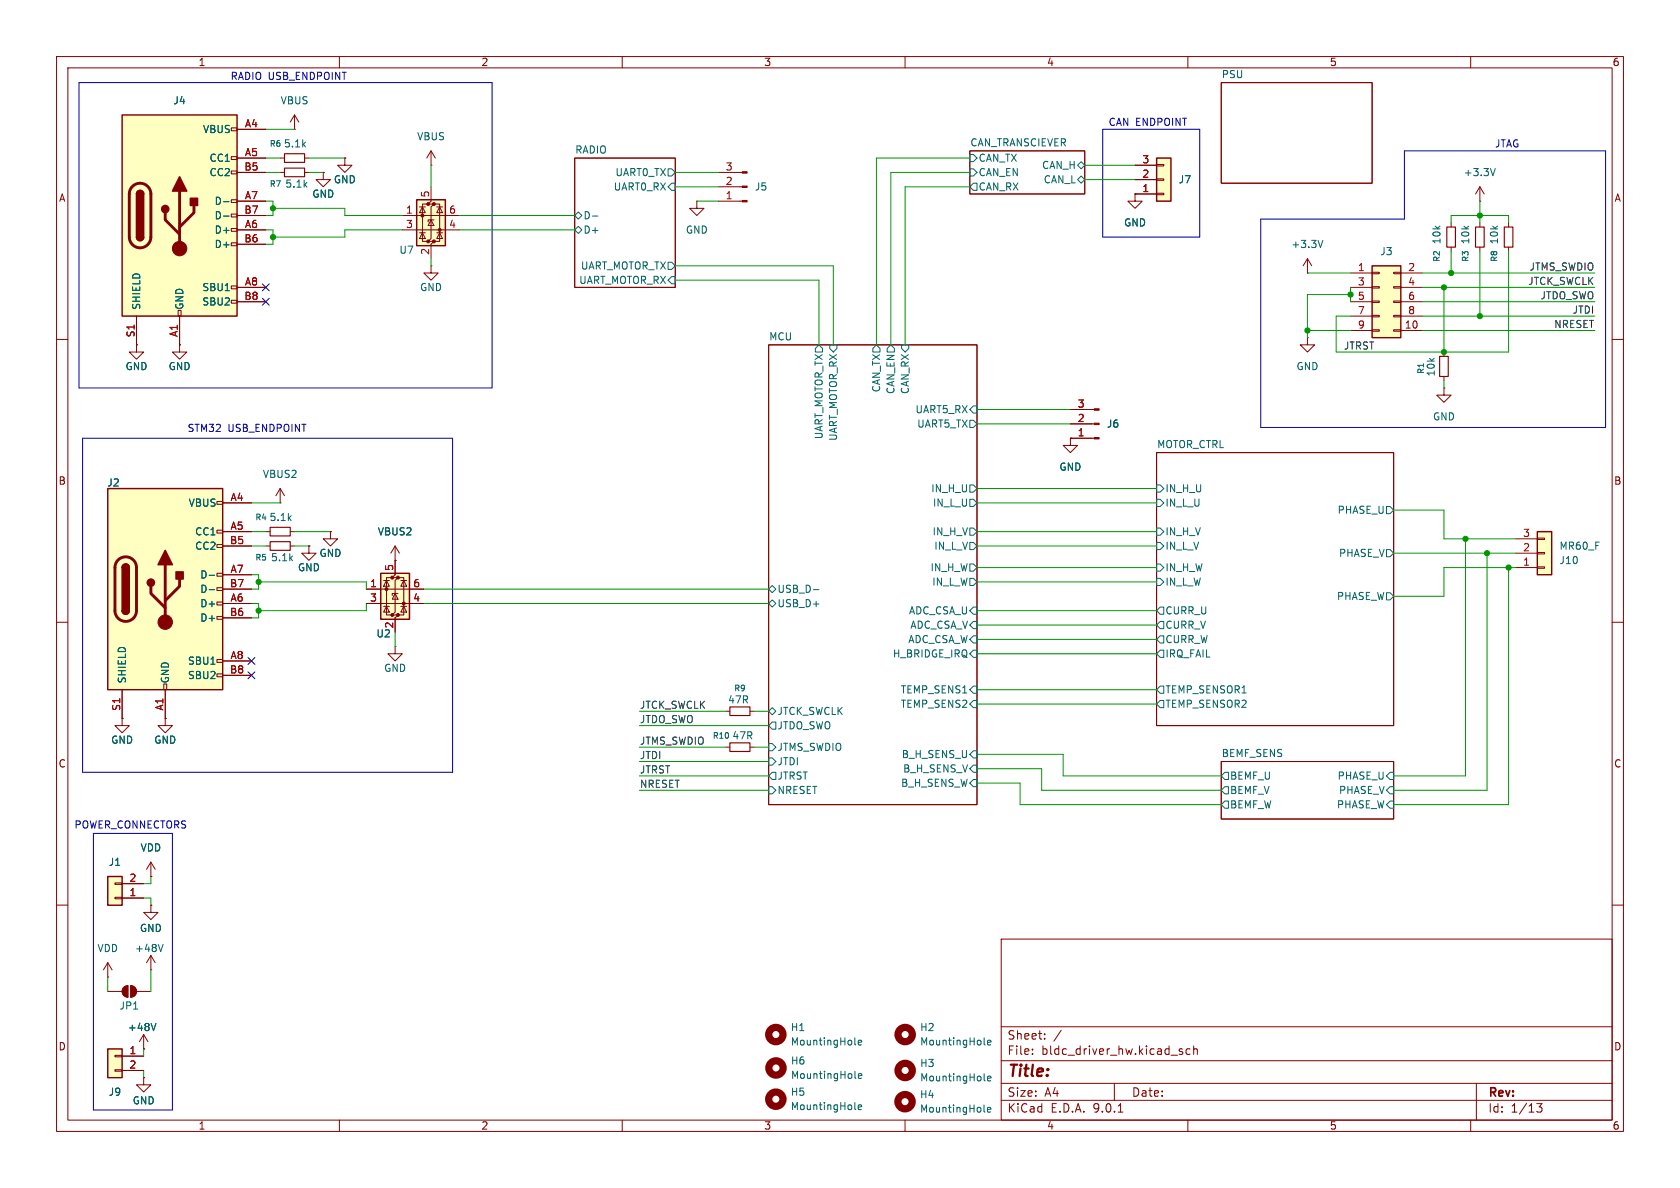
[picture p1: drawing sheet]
<svg xmlns="http://www.w3.org/2000/svg" width="297mm" height="210mm" viewBox="0 0 297 210" stroke-linecap="round" stroke-linejoin="round" font-family="sans-serif">
<g fill="none" stroke="#840000" stroke-width=".18">
<path d="M10 10h277v190h-277zM12 12h273v186h-273zM60 10v2M110 10v2M160 10v2M210 10v2M215.9 14.6h26.7v17.8h-26.7zM260 10v2M101.6 27.9h17.8v22.9h-17.8zM171.4 26.7h20.4v7.6h-20.4zM10 60h2M135.9 61h36.8v81.2h-36.8z"/>
<path d="M285 60h2M204.5 80h41.9v48.3h-41.9zM10 110h2M285 110h2M215.9 134.6h30.5v10.2h-30.5zM10 160h2M19 172.7h.1M19 170.2l-.7 1.3M19 170.2l.8 1.3M19 170.2v2.5M177 166h108v32h-108zM285 160h2"/>
<path d="M60 198v2M110 198v2M160 198v2M177 194.5h108M177 191.5h108M177 187.5h108M177 181.5h108M182.5 186.3v.1M182.5 185.5v.1M184.7 183.6v.1M184.7 182.8v.1M187.6 182.1l-1.3 2"/>
<path d="M197 191.5v3M197.7 196.6h.8M208.5 185.8l.5 .2 .1 .2-.2 .2-.4-.1M208.5 185.5h.5M210 198v2M210.4 185.5l-.4-.1-.3 .3v.4l.1 .2h.6M211 185.5l.2-.1 .4 .1 .1 .9M211 184.9v1.5M260 198v2M261 191.5v6.5M271.7 195.1h.9l-.5 .6 .4 .1v.7l-.2 .1-.6-.1"/>
</g>
<g fill="none" stroke="#006464" stroke-width=".18">
<path d="M101.6 38.1l.6-.6 .7 .6-.7 .6zM104.7 38.2h1M118.1 29.8h.6l.7 .7-.7 .6h-.6zM118.7 32.4h.7v1.3h-.7l-.6-.7zM171.4 27.3h.7l.6 .6-.6 .7h-.7zM171.4 29.8h.7l.6 .7-.6 .6h-.7zM172.1 32.4h.6v1.3h-.6l-.7-.7zM190.5 29.2l.6-.6 .7 .6-.7 .6zM191.1 31.1l.7 .7-.7 .6-.6-.6zM101.6 40.6l.6-.6 .7 .6-.7 .7zM118.1 46.4h.6l.7 .6-.7 .6h-.6zM118.7 48.9h.7v1.3h-.7l-.6-.7z"/>
<path d="M144.8 61l.6 .6v.6h-1.3v-.6zM146.7 61h1.3v.6l-.7 .6-.6-.6zM154.9 61l.7 .6v.6h-1.3v-.6zM157.5 61l.6 .6v.6h-1.3v-.6zM159.4 61h1.3v.6l-.7 .6-.6-.6zM171.4 74.3h.7l.6 .6-.6 .7h-.7zM172.1 71.8h.6v1.2h-.6l-.7-.6zM171.4 88.3h.7l.6 .6-.6 .6h-.7zM171.4 99.7h.7l.6 .6-.6 .7h-.7zM171.4 93.3h.7l.6 .7-.6 .6h-.7zM171.4 85.7h.7l.6 .7-.6 .6h-.7zM171.4 95.9h.7l.6 .6-.6 .7h-.7z"/>
<path d="M204.5 85.7h.6l.6 .7-.6 .6h-.6zM204.5 88.3h.6l.6 .6-.6 .6h-.6zM204.5 93.3h.6l.6 .7-.6 .6h-.6zM204.5 99.7h.6l.6 .6-.6 .7h-.6zM204.5 95.9h.6l.6 .6-.6 .7h-.6zM245.1 89.5h.6l.7 .7-.7 .6h-.6zM245.1 97.2h.6l.7 .6-.7 .6h-.6zM135.9 106.7l.6-.7 .7 .7-.7 .6zM135.9 104.1l.6-.6 .7 .6-.7 .7zM143.8 104.2h1M171.4 102.2h.7l.6 .7-.6 .6h-.7zM172.1 107.3h.6v1.3h-.6l-.7-.6z"/>
<path d="M172.1 109.9h.6v1.2h-.6l-.7-.6zM172.1 112.4h.6v1.3h-.6l-.7-.7zM172.1 114.9h.6v1.3h-.6l-.7-.6zM204.5 102.2h.6l.6 .7-.6 .6h-.6zM205.1 114.9h.6v1.3h-.6l-.6-.6zM205.1 107.3h.6v1.3h-.6l-.6-.6zM205.1 109.9h.6v1.2h-.6l-.6-.6zM205.1 112.4h.6v1.3h-.6l-.6-.7zM245.1 104.8h.6l.7 .6-.7 .6h-.6zM135.9 125.7l.6-.6 .7 .6-.7 .7zM135.9 131.4h.6l.7 .7-.7 .6h-.6zM135.9 134h.6l.7 .6-.7 .7h-.6z"/>
<path d="M135.9 139.1h.6l.7 .6-.7 .6h-.6zM136.5 127.6h.7v1.3h-.7l-.6-.6zM136.5 136.5h.7v1.3h-.7l-.6-.6zM172.1 135.3h.6v1.2h-.6l-.7-.6zM172.1 132.7h.6v1.3h-.6l-.7-.6zM172.1 137.8h.6v1.3h-.6l-.7-.7zM172.1 121.3h.6v1.3h-.6l-.7-.7zM172.1 123.8h.6v1.3h-.6l-.7-.6zM205.1 121.3h.6v1.3h-.6l-.6-.7zM205.1 123.8h.6v1.3h-.6l-.6-.6zM216.5 136.5h.7v1.3h-.7l-.6-.6zM216.5 139.1h.7v1.2h-.7l-.6-.6z"/>
<path d="M245.7 139.1h.7v1.2h-.7l-.6-.6zM245.7 136.5h.7v1.3h-.7l-.6-.6zM216.5 141.6h.7v1.3h-.7l-.6-.7zM245.7 141.6h.7v1.3h-.7l-.6-.7z"/>
</g>
<path d="M19 154.9h2.6v5.1h-2.6z" fill="#ffffc2"/>
<path d="M19 154.9h2.6v5.1h-2.6z" fill="none" stroke="#840000" stroke-width=".25"/>
<path d="M20.3 158.6h1.3v.3h-1.3zM20.3 156.1h1.3v.2h-1.3zM21.6 158.8h3.8M21.6 156.2h3.8M26.7 154.9h.1M26.7 152.4l-.8 1.3M26.7 152.4l.7 1.3M26.7 152.4v2.5" fill="none" stroke="#840000" stroke-width=".18"/>
<path d="M67.3 101.3h5.1v8.2h-5.1z" fill="#ffffc2"/>
<g fill="#840000" stroke="#840000" stroke-width=".18">
<circle cx="68.3" cy="104.1" r=".25"/>
<circle cx="69.3" cy="102.1" r=".25"/>
<circle cx="69.3" cy="108.7" r=".25"/>
<circle cx="70.4" cy="102.1" r=".25"/>
<circle cx="70.4" cy="108.7" r=".25"/>
<circle cx="71.4" cy="106.7" r=".25"/>
</g>
<g fill="none" stroke="#840000" stroke-width=".18">
<path d="M69.8 99.1v2.5l-.5 .5h1.1l-.6 .5v5.6l-.5 .5h1.1l-.6 .5v2.6M64.8 104.1h10.1M64.8 106.7h10.1M67.8 107.2h1M67.8 102.6h1M68.3 102.6l.5 1h-1zM68.3 107.2l.5 1h-1zM69.3 102.1h-1v6.6h1M69.8 104.9l.6 1h-1.1zM70.4 104.9h-1.1v.4M70.4 102.1h1v6.6h-1M70.9 107.2h1"/>
<path d="M70.9 102.6h1M71.4 102.6l.5 1h-1zM71.4 107.2l.5 1h-1z"/>
</g>
<path d="M67.3 101.3h5.1v8.2h-5.1z" fill="none" stroke="#840000" stroke-width=".25"/>
<path d="M204.5 27.9h2.5v7.7h-2.5z" fill="#ffffc2"/>
<path d="M204.5 27.9h2.5v7.7h-2.5z" fill="none" stroke="#840000" stroke-width=".25"/>
<g fill="none" stroke="#840000" stroke-width=".18">
<path d="M61 27.9v1.3h1.2l-1.2 1.3-1.3-1.3h1.3M61 27.9h.1M200.7 34.3v1.3h1.2l-1.2 1.2-1.3-1.2h1.3M200.7 34.3h.1M200.7 34.3h3.8M200.7 31.8h3.8M200.7 29.2h3.8M204.5 34.2h1.2v.2h-1.2zM204.5 31.6h1.2v.3h-1.2zM204.5 29.1h1.2v.2h-1.2zM231.1 48.3h.1M231.1 45.7l-.7 1.3"/>
<path d="M231.1 45.7l.8 1.3M231.1 45.7v2.6M189.2 77.5v1.2h1.3l-1.3 1.3-1.2-1.3h1.2M189.2 77.5h.1M189.2 77.5h4.2M189.2 74.9h4.2M189.2 72.4h4.2M255.3 68.6v1.3h1.2l-1.2 1.2-1.3-1.2h1.3M255.3 68.6h.1M54.6 96.5v1.3h1.3l-1.3 1.3-1.3-1.3h1.3M54.6 96.5h.1M58.4 94v1.3h1.3l-1.3 1.2-1.3-1.2h1.3"/>
<path d="M58.4 94h.1M69.8 99.1h.1M69.8 96.5l-.7 1.3M69.8 96.5l.8 1.3M69.8 96.5v2.6M128.3 132.1h.7M128.3 125.7h.7M132.6 132.1h.7M132.6 125.7h.7M19 175.3h2.6M21.9 174.5l.7-.3v2.1a1.02 1.02 0 0 1-.9-.7 1.02 1.02 0 0 1 .2-1.1zM23.1 174.2a1.02 1.02 0 0 1 1 1.1 1.02 1.02 0 0 1-1 1z"/>
<path d="M24.1 175.3h2.6M25.4 190.5v1.3h1.3l-1.3 1.2-1.3-1.2h1.3M25.4 190.5h.1"/>
</g>
<g fill="none" stroke="#840000" stroke-width="1.3">
<circle cx="137.2" cy="194.3" r="1.27"/>
<circle cx="137.2" cy="182.9" r="1.27"/>
<circle cx="137.2" cy="188.8" r="1.27"/>
<circle cx="160" cy="194.8" r="1.27"/>
<circle cx="160" cy="189.2" r="1.27"/>
<circle cx="160" cy="182.9" r="1.27"/>
</g>
<g fill="none" stroke="#006464" stroke-width=".18">
<path d="M233.9 42.5l-.5 1.3M151.1 184.5l.2 .2M151.1 196l.2 .2M151.1 190.5l.2 .1M151.7 184.3l.6-.1v-.3h-.4l-.2 .2 .1 .6h.5M151.7 195.7l.6-.1v-.2l-.4-.1-.2 .2 .1 .6h.5M151.7 190.2l.7-.1-.1-.2-.4-.1-.2 .2 .1 .6h.5M174 196.4l.1 .2M174 184.5l.2 .2M174 190.9l.2 .2M174.6 196.2l.6-.1-.1-.3h-.4l-.1 .1v.6h.5M174.6 184.3l.6-.1-.1-.3h-.3l-.2 .2v.6h.5"/>
<path d="M174.6 190.7l.6-.2-.1-.2-.3-.1-.2 .2v.6h.5"/>
</g>
<g fill="#840000" stroke="#840000" stroke-width=".18">
<path d="M193.4 77.3h.9v.3h-.9z"/>
<path d="M193.4 74.8h.9v.3h-.9z"/>
<path d="M193.4 72.3h.9v.2h-.9z"/>
<path d="M23.1 174.2a1.02 1.02 0 0 1 1 1.1 1.02 1.02 0 0 1-1 1z"/>
<path d="M21.9 174.5l.7-.3v2.1a1.02 1.02 0 0 1-.9-.7 1.02 1.02 0 0 1 .2-1.1z"/>
</g>
<path d="M129 131.3h3.6v1.5h-3.6zM129 125h3.6v1.5h-3.6z" fill="none" stroke="#840000" stroke-width=".2"/>
<path d="M19 185.4h2.6v5.1h-2.6z" fill="#ffffc2"/>
<path d="M19 185.4h2.6v5.1h-2.6z" fill="none" stroke="#840000" stroke-width=".25"/>
<g fill="none" stroke="#840000" stroke-width=".18">
<path d="M49.5 27.9h.8M49.5 30.5h.8M52.1 22.9h.1M52.1 20.3l-.8 1.3M52.1 20.3l.7 1.3M52.1 20.3v2.6M53.8 27.9h.8M53.8 30.5h.8M20.3 186.6h1.3v.2h-1.3zM20.3 189.1h1.3v.3h-1.3zM21.6 186.7h3.8M21.6 189.2h3.8"/>
<path d="M25.4 185.4h.1M25.4 182.9l-.8 1.3M25.4 182.9l.8 1.3M25.4 182.9v2.5"/>
</g>
<path d="M27.6 180.9l-.5 1.3" fill="none" stroke="#006464" stroke-width=".18"/>
<path d="M50.3 27.2h3.5v1.5h-3.5zM50.3 29.7h3.5v1.5h-3.5z" fill="none" stroke="#840000" stroke-width=".2"/>
<path d="M21.6 20.3h20.3v35.6h-20.3z" fill="#ffffc2"/>
<g fill="none" stroke="#840000" stroke-width=".18">
<path d="M40.9 22.6h1v.5h-1zM40.9 27.7h1v.5h-1zM40.9 30.2h1v.5h-1zM40.9 35.3h1v.5h-1zM40.9 37.8h1v.6h-1zM41.9 22.9h5.1M41.9 27.9h5.1M41.9 30.5h5.1M41.9 35.6h5.1M41.9 38.1h5.1M76.2 29.2h.1M76.2 26.7l-.8 1.2"/>
<path d="M76.2 26.7l.8 1.2M76.2 26.7v2.5M24.1 55.9v5.1M31.5 54.9h.5v1h-.5zM31.7 55.9v5.1M40.9 40.4h1v.5h-1zM40.9 42.9h1v.5h-1zM40.9 50.5h1v.6h-1zM40.9 53.1h1v.5h-1zM41.9 40.6h5.1M41.9 43.2h5.1M41.9 50.8h5.1"/>
<path d="M41.9 53.3h5.1"/>
</g>
<path d="M21.6 20.3h20.3v35.6h-20.3zM24.1 34.3a.64 .64 0 0 1 .7-.6 .64 .64 0 0 1 .6 .6M24.1 41.9a.64 .64 0 0 0 .7 .6 .64 .64 0 0 0 .6-.6" fill="none" stroke="#840000" stroke-width=".25"/>
<path d="M23.4 33a1.9 1.9 0 0 1 2.1-.5 1.9 1.9 0 0 1 1.2 1.8v7.6a1.91 1.91 0 0 1-1.9 1.9 1.91 1.91 0 0 1-1.9-1.9v-7.8l.1-.6zM29.2 37.6v1.3l2.5 2.5M31.7 33.8v10.1M34.3 36.3v1.3l-2.6 2.5" fill="none" stroke="#840000" stroke-width=".51"/>
<g fill="#840000" stroke="#840000" stroke-width=".25">
<path d="M24.1 34.3h1.3v7.6h-1.3z"/>
<path d="M24.3 33.8a.64 .64 0 0 1 .7-.1 .64 .64 0 0 1 .4 .6h-1.3z"/>
<path d="M24.1 41.9h1.3a.64 .64 0 0 1-.6 .6 .64 .64 0 0 1-.7-.6z"/>
<path d="M31.7 31.2l1.3 2.6h-2.5z"/>
<path d="M33.7 35.1h1.2v1.2h-1.2z"/>
<circle cx="29.2" cy="37" r=".63"/>
</g>
<circle cx="31.7" cy="43.9" r="1.27" fill="#840000" stroke="#840000" stroke-width=".18"/>
<path d="M39.5 35.7h1M39.5 38.2h1" fill="none" stroke="#006464" stroke-width=".18"/>
<path d="M73.7 35.3h5v8.1h-5z" fill="#ffffc2"/>
<g fill="#840000" stroke="#840000" stroke-width=".18">
<circle cx="74.7" cy="38.1" r=".25"/>
<circle cx="75.7" cy="36.1" r=".25"/>
<circle cx="75.7" cy="42.7" r=".25"/>
<circle cx="76.7" cy="36.1" r=".25"/>
<circle cx="76.7" cy="42.7" r=".25"/>
<circle cx="77.7" cy="40.6" r=".25"/>
</g>
<g fill="none" stroke="#840000" stroke-width=".18">
<path d="M57.1 30.5v1.3h1.3l-1.3 1.2-1.2-1.2h1.2M57.1 30.5h.1M71.1 38.1h10.2M74.2 36.6h1M74.7 36.6l.5 1h-1zM75.7 36.1h-1v6.6h1M76.2 33v2.6l-.5 .5h1l-.5 .5v5.6l-.5 .5h1l-.5 .5v2.5M76.2 38.9l.5 1h-1zM76.7 38.9h-1v.3M76.7 36.1h1v6.6h-1M77.2 36.6h1M77.7 36.6l.5 1h-1z"/>
<path d="M71.1 40.6h10.2M74.2 41.1h1M74.7 41.1l.5 1.1h-1zM76.2 47v1.3h1.3l-1.3 1.2-1.3-1.2h1.3M76.2 47h.1M77.2 41.1h1M77.7 41.1l.5 1.1h-1zM24.1 61v1.2h1.3l-1.3 1.3-1.2-1.3h1.2M24.1 61h.1M31.7 61v1.2h1.3l-1.3 1.3-1.2-1.3h1.2M31.7 61h.1M21.6 127v1.3h1.3l-1.3 1.2-1.3-1.2h1.3"/>
<path d="M21.6 127h.1M26.7 171.5h.1M26.7 168.9l-.8 1.3M26.7 168.9l.7 1.3M26.7 168.9v2.6"/>
</g>
<path d="M73.7 35.3h5v8.1h-5z" fill="none" stroke="#840000" stroke-width=".25"/>
<path d="M28.8 166.9l-.4 1.3" fill="none" stroke="#006464" stroke-width=".18"/>
<path d="M19 86.4h20.4v35.5h-20.4z" fill="#ffffc2"/>
<g fill="none" stroke="#840000" stroke-width=".18">
<path d="M123.2 35.6v1.2h1.3l-1.3 1.3-1.3-1.3h1.3M123.2 35.6h.1M127 35.6h4.2M127 33h4.2M127 30.5h4.2M256.5 39.4v.7M261.6 35.6h.1M261.6 33l-.7 1.3M261.6 33l.8 1.3M261.6 33v2.6M261.6 39.4v.7M266.7 39.4v.7"/>
<path d="M231.1 59.7v1.3h1.3l-1.3 1.2-1.2-1.2h1.2M231.1 59.7h.1M256.5 43.7v.8M261.6 43.7v.8M266.7 43.7v.8M255.3 62.2v.8M255.3 66.5v.8M38.4 88.6h1v.6h-1zM38.4 93.7h1v.5h-1zM38.4 96.3h1v.5h-1zM39.4 88.9h5M39.4 94h5"/>
<path d="M39.4 96.5h5M47 94h.8M47 96.5h.8M49.5 88.9h.1M49.5 86.4l-.7 1.2M49.5 86.4l.8 1.2M49.5 86.4v2.5M51.3 94h.8M51.3 96.5h.8M38.4 101.3h1v.6h-1zM38.4 103.9h1v.5h-1zM38.4 106.4h1v.5h-1z"/>
<path d="M38.4 109h1v.5h-1zM38.4 116.6h1v.5h-1zM38.4 119.1h1v.5h-1zM39.4 101.6h5M39.4 104.1h5M39.4 106.7h5M39.4 109.2h5M39.4 116.8h5M39.4 119.4h5M69.8 114.3v1.3h1.3l-1.3 1.2-1.2-1.2h1.2M69.8 114.3h.1M21.6 121.9v5.1"/>
<path d="M29 120.9h.5v1h-.5zM29.2 127v1.3h1.3l-1.3 1.2-1.3-1.2h1.3M29.2 127h.1M29.2 121.9v5.1M26.7 160v1.3h1.2l-1.2 1.3-1.3-1.3h1.3M26.7 160h.1"/>
</g>
<path d="M19 86.4h20.4v35.5h-20.4zM21.6 100.3a.64 .64 0 0 1 .6-.6 .64 .64 0 0 1 .7 .6M21.6 108a.64 .64 0 0 0 .6 .6 .64 .64 0 0 0 .7-.6" fill="none" stroke="#840000" stroke-width=".25"/>
<path d="M20.9 99a1.9 1.9 0 0 1 2-.4 1.9 1.9 0 0 1 1.2 1.7v7.7a1.91 1.91 0 0 1-1.9 1.8 1.91 1.91 0 0 1-1.9-1.8v-7.8l.2-.7zM29.2 99.8v10.2M26.7 103.6v1.3l2.5 2.5M31.7 102.4v1.2l-2.5 2.6" fill="none" stroke="#840000" stroke-width=".51"/>
<g fill="#840000" stroke="#840000" stroke-width=".25">
<path d="M21.6 100.3h1.3v7.7h-1.3z"/>
<path d="M21.8 99.9a.64 .64 0 0 1 .7-.2 .64 .64 0 0 1 .4 .6h-1.3z"/>
<path d="M21.6 108h1.3a.64 .64 0 0 1-.7 .6 .64 .64 0 0 1-.6-.6z"/>
<path d="M29.2 97.3l1.3 2.5h-2.6z"/>
<path d="M31.1 101.1h1.3v1.3h-1.3z"/>
<circle cx="26.7" cy="103" r=".63"/>
</g>
<g fill="#840000" stroke="#840000" stroke-width=".18">
<path d="M131.2 35.4h.9v.3h-.9z"/>
<path d="M131.2 32.9h.9v.2h-.9z"/>
<path d="M131.2 30.4h.9v.2h-.9z"/>
<circle cx="29.2" cy="110" r="1.27"/>
</g>
<path d="M264.3 29.8l-.4 1.3M37 101.7h1M37 104.2h1" fill="none" stroke="#006464" stroke-width=".18"/>
<path d="M255.8 40.1h1.5v3.6h-1.5zM260.9 40.1h1.5v3.6h-1.5zM265.9 40.1h1.6v3.6h-1.6zM254.5 63h1.5v3.5h-1.5zM47.8 93.2h3.5v1.5h-3.5zM47.8 95.8h3.5v1.5h-3.5z" fill="none" stroke="#840000" stroke-width=".2"/>
<path d="M242.6 47h5v12.7h-5z" fill="#ffffc2"/>
<path d="M242.6 47h5v12.7h-5z" fill="none" stroke="#840000" stroke-width=".25"/>
<g fill="none" stroke="#840000" stroke-width=".18">
<path d="M238.8 48.3h3.8M238.8 50.8h3.8M238.8 53.3h3.8M238.8 55.9h3.8M238.8 58.4h3.8M242.6 48.1h1.2v.3h-1.2zM242.6 50.7h1.2v.2h-1.2zM242.6 53.2h1.2v.3h-1.2zM242.6 55.8h1.2v.2h-1.2zM242.6 58.3h1.2v.2h-1.2zM246.4 48.1h1.2v.3h-1.2zM246.4 50.7h1.2v.2h-1.2z"/>
<path d="M246.4 53.2h1.2v.3h-1.2zM246.4 55.8h1.2v.2h-1.2zM246.4 58.3h1.2v.2h-1.2zM247.6 48.3h3.9M247.6 50.8h3.9M247.6 53.3h3.9M247.6 55.9h3.9M247.6 58.4h3.9"/>
</g>
<path d="M271.8 94h2.5v7.6h-2.5z" fill="#ffffc2"/>
<path d="M271.8 94h2.5v7.6h-2.5z" fill="none" stroke="#840000" stroke-width=".25"/>
<g fill="none" stroke="#840000" stroke-width=".18">
<path d="M41.9 22.9h5.1M41.9 27.9h5.1M41.9 30.5h5.1M41.9 35.6h5.1M41.9 38.1h5.1M57.1 30.5h.1M61 27.9h.1M200.7 34.3h.1M200.7 34.3h3.8M200.7 31.8h3.8M200.7 29.2h3.8M24.1 55.9v5.1"/>
<path d="M31.7 55.9v5.1M41.9 40.6h5.1M41.9 43.2h5.1M41.9 50.8h5.1M41.9 53.3h5.1M24.1 61h.1M31.7 61h.1M189.2 77.5h.1M189.2 77.5h3.8M189.2 74.9h3.8M189.2 72.4h3.8M39.4 88.9h5"/>
<path d="M39.4 94h5M39.4 96.5h5M54.6 96.5h.1M58.4 94h.1M69.8 99.1h.1M69.8 99.1v2.5M268 97.8h3.8M268 95.3h3.8M271.8 97.7h1.2v.2h-1.2zM271.8 95.1h1.2v.3h-1.2zM39.4 101.6h5M39.4 104.1h5"/>
<path d="M39.4 106.7h5M39.4 109.2h5M39.4 116.8h5M39.4 119.4h5M64.8 104.1h2.5M64.8 106.7h2.5M69.8 109.2v2.6M72.4 104.1h2.5M72.4 106.7h2.5M268 100.3h3.8M271.8 100.2h1.2v.3h-1.2zM21.6 127h.1"/>
<path d="M21.6 121.9v5.1M29.2 127h.1M29.2 121.9v5.1M21.6 158.8h3.8M21.6 156.2h3.8M26.7 154.9h.1M26.7 160h.1M21.6 186.7h3.8M21.6 189.2h3.8M25.4 185.4h.1M25.4 190.5h.1"/>
</g>
<path d="M14 14.6h73v54h-73zM194.9 22.9h17.2v19h-17.2zM222.9 38.7h25.4v-12h35.5v48.9h-60.9zM14.6 77.5h65.4v59h-65.4zM16.5 147.3h14v48.9h-14z" fill="none" stroke="#0000c2" stroke-width=".18"/>
<g fill="none" stroke="#009600" stroke-width=".18">
<path d="M47 35.6h1.3v2.5h-1.3M47 30.5h2.5M47 27.9h2.5M47 22.9h5.1M48.3 36.8h12.7v1.3h10.1M54.6 30.5h2.5M54.6 27.9h6.4M76.2 29.2v3.8M81.3 38.1h20.3M119.4 33h7.6M119.4 30.5h7.6M123.2 35.6h3.8"/>
<path d="M171.4 33h-11.4v28M171.4 30.5h-13.9v30.5M171.4 27.9h-16.5v33.1M191.8 29.2h8.9M191.8 31.8h8.9M256.5 39.4v-1.3h10.2v1.3M261.6 35.6v3.8M47 40.6h1.3v2.6h-1.3M71.1 40.6h-10.1v1.3h-12.7M76.2 45.7v1.3M81.3 40.6h20.3M119.4 49.5h25.4v11.5"/>
<path d="M119.4 47h27.9v14M231.1 48.3h7.7M231.1 58.4h7.7M238.8 52.1h-7.7v7.6M238.8 50.8v2.5M251.5 48.3h30.4M251.5 55.9h30.4M251.5 50.8h30.4M251.5 58.4h30.4M251.5 53.3h30.4M255.3 50.8v11.4M256.5 44.5v3.8"/>
<path d="M261.6 44.5v11.4M266.7 44.5v17.7h-30.5v-6.3h2.6M172.7 74.9h16.5M172.7 72.4h16.5M255.3 67.3v1.3M44.4 94h2.6M44.4 88.9h5.1M44.4 96.5h2.6M52.1 94h6.3M52.1 96.5h2.5M172.7 94h31.8M172.7 88.9h31.8"/>
<path d="M172.7 96.5h31.8M172.7 86.4h31.8M246.4 97.8h21.6M246.4 90.2h8.9v5.1h12.7M259.1 95.3v41.9h-12.7M262.9 97.8v41.9h-16.5M44.4 101.6h1.3v2.5h-1.3M44.4 106.7h1.3v2.5h-1.3M45.7 102.9h19.1v1.2M64.8 106.7v1.3h-19.1M69.8 111.8v2.5M74.9 104.1h61"/>
<path d="M74.9 106.7h61M172.7 108h31.8M172.7 102.9h31.8M172.7 100.3h31.8M172.7 115.6h31.8M172.7 113h31.8M172.7 110.5h31.8M266.7 100.3v41.9h-20.3M268 100.3h-12.7v5.1h-8.9M113 137.2h22.9M113 132.1h15.3M113 134.6h22.9"/>
<path d="M113 139.7h22.9M113 125.7h15.3M113 128.3h22.9M133.3 132.1h2.6M133.3 125.7h2.6M172.7 133.4h15.3v3.8h27.9M172.7 135.9h11.4v3.8h31.8M172.7 138.4h7.6v3.8h35.6M172.7 124.5h31.8M172.7 121.9h31.8M25.4 158.8h1.3v1.2M26.7 154.9v1.3h-1.3"/>
<path d="M19 172.7v2.6M26.7 171.5v3.8M25.4 185.4v1.3M25.4 189.2v1.3"/>
</g>
<path d="M46.4 50.2l1.2 1.2M46.4 52.7l1.2 1.2M47.6 50.2l-1.2 1.2M47.6 52.7l-1.2 1.2M43.8 116.2l1.3 1.2M43.8 118.8l1.3 1.2M45.1 116.2l-1.3 1.2M45.1 118.8l-1.3 1.2" fill="none" stroke="#000084" stroke-width=".18"/>
<path d="M39.5 35.7h1M39.5 38.2h1M37 101.7h1M37 104.2h1M27.6 180.9l-.5 1.3" fill="none" stroke="#006464" stroke-width=".18"/>
<g fill="#009600" stroke="#009600" stroke-width=".18">
<circle cx="255.3" cy="62.2" r=".46"/>
<circle cx="262.9" cy="97.8" r=".46"/>
<circle cx="259.1" cy="95.3" r=".46"/>
<circle cx="266.7" cy="100.3" r=".46"/>
<circle cx="238.8" cy="52.1" r=".46"/>
<circle cx="256.5" cy="48.3" r=".46"/>
<circle cx="261.6" cy="55.9" r=".46"/>
<circle cx="255.3" cy="50.8" r=".46"/>
<circle cx="231.1" cy="58.4" r=".46"/>
<circle cx="261.6" cy="38.1" r=".46"/>
<circle cx="45.7" cy="108" r=".46"/>
<circle cx="45.7" cy="102.9" r=".46"/>
<circle cx="48.3" cy="36.8" r=".46"/>
<circle cx="48.3" cy="41.9" r=".46"/>
</g>
<text font-size="2.8" fill="#840000" x="178" y="190.9">Title:</text>
<g font-size="2.1" fill="#840000">
<text x="178" y="184">Sheet:</text>
<text x="178" y="186.7">File:</text>
<text x="184.1" y="186.7">bldc_driver_hw.kicad_sch</text>
<text x="178" y="196.9">KiCad</text>
<text x="178" y="194.1">Size:</text>
<text x="184.7" y="194.1">A4</text>
<text x="185.7" y="196.9">E.D.A.</text>
<text x="193.3" y="196.9">9.0.1</text>
<text x="200" y="194.1">Date:</text>
<text x="263" y="194.3">Rev:</text>
<text x="263" y="196.9">Id:</text>
<text x="267.1" y="196.9">1/13</text>
</g>
<g font-size="1.8" fill="#840000">
<text x="35" y="11.9">1</text>
<text x="85" y="11.9">2</text>
<text x="135" y="11.9">3</text>
<text x="185" y="11.9">4</text>
<text x="235" y="11.9">5</text>
<text x="285" y="11.9">6</text>
<text x="10.3" y="35.9">A</text>
<text x="285.3" y="35.9">A</text>
<text x="10.3" y="85.9">B</text>
<text x="285.3" y="85.9">B</text>
<text x="10.3" y="135.9">C</text>
<text x="285.3" y="135.9">C</text>
<text x="10.3" y="185.9">D</text>
<text x="285.3" y="185.9">D</text>
<text x="35" y="199.9">1</text>
<text x="85" y="199.9">2</text>
<text x="135" y="199.9">3</text>
<text x="185" y="199.9">4</text>
<text x="235" y="199.9">5</text>
<text x="285" y="199.9">6</text>
</g>
<g font-size="1.8" fill="#0000c2">
<text x="40.7" y="14.3">RADIO USB_ENDPOINT</text>
<text x="195.9" y="22.5">CAN ENDPOINT</text>
<text x="264.2" y="26.3">JTAG</text>
<text x="33.1" y="76.6">STM32</text>
<text x="40.3" y="76.6">USB_ENDPOINT</text>
<text x="13.1" y="146.7">POWER_CONNECTORS</text>
</g>
<g font-size="1.8" fill="#006464">
<text x="215.9" y="13.9">PSU</text>
<text x="30.6" y="18.6">J4</text>
<text x="35.8" y="23.7">VBUS</text>
<text x="49.5" y="18.6">VBUS</text>
<text x="36.9" y="28.8">CC1</text>
<text x="50.1" y="26.3">5.1k</text>
<text x="73.6" y="25">VBUS</text>
<text x="101.6" y="27.2">RADIO</text>
<text x="171.4" y="26">CAN_TRANSCIEVER</text>
<text x="172.9" y="28.8">CAN_TX</text>
<text x="36.9" y="31.3">CC2</text>
<text x="50.3" y="33.4">5.1k</text>
<text x="55.1" y="35.2">GND</text>
<text x="58.9" y="32.6">GND</text>
<text x="108.4" y="33.9">UART0_RX</text>
<text x="108.7" y="31.3">UART0_TX</text>
<text x="133.4" y="33.9">J5</text>
<text x="172.9" y="31.3">CAN_EN</text>
<text x="172.9" y="33.9">CAN_RX</text>
<text x="184.1" y="30.1">CAN_H</text>
<text x="184.4" y="32.6">CAN_L</text>
<text x="208.3" y="32.6">J7</text>
<text x="258.7" y="31.3">+3.3V</text>
<text x="37.8" y="36.4">D-</text>
<text x="37.8" y="39">D-</text>
<text x="37.8" y="41.5">D+</text>
<text x="103.1" y="39">D-</text>
<text x="103.1" y="41.5">D+</text>
<text x="121.2" y="41.5">GND</text>
<text x="198.6" y="40.2">GND</text>
<text x="37.8" y="44">D+</text>
<text x="70.5" y="45.1">U7</text>
<text x="102.6" y="47.9">UART_MOTOR_TX</text>
<text x="228.2" y="44">+3.3V</text>
<text x="243.9" y="45.3">J3</text>
<text x="254.9" y="43.3" transform="rotate(-90 254.9 43.3)">10k</text>
<text x="259.9" y="43.3" transform="rotate(-90 259.9 43.3)">10k</text>
<text x="265" y="43.3" transform="rotate(-90 265 43.3)">10k</text>
<text x="35.7" y="51.7">SBU1</text>
<text x="74.2" y="51.7">GND</text>
<text x="102.3" y="50.4">UART_MOTOR_RX</text>
<text x="25" y="54.9" transform="rotate(-90 25 54.9)">SHIELD</text>
<text x="32.6" y="54.9" transform="rotate(-90 32.6 54.9)">GND</text>
<text x="35.7" y="54.2">SBU2</text>
<text x="22.1" y="65.6">GND</text>
<text x="29.7" y="65.6">GND</text>
<text x="135.9" y="60.2">MCU</text>
<text x="229.1" y="65.6">GND</text>
<text x="155.8" y="69.5" transform="rotate(-90 155.8 69.5)">CAN_TX</text>
<text x="158.3" y="69.8" transform="rotate(-90 158.3 69.8)">CAN_EN</text>
<text x="160.9" y="69.8" transform="rotate(-90 160.9 69.8)">CAN_RX</text>
<text x="253.8" y="66.7" transform="rotate(-90 253.8 66.7)">10k</text>
<text x="145.6" y="77.7" transform="rotate(-90 145.6 77.7)">UART_MOTOR_TX</text>
<text x="161.7" y="73.3">UART5_RX</text>
<text x="162" y="75.8">UART5_TX</text>
<text x="195.6" y="75.8">J6</text>
<text x="253.2" y="74.5">GND</text>
<text x="148.2" y="78" transform="rotate(-90 148.2 78)">UART_MOTOR_RX</text>
<text x="187.2" y="83.4">GND</text>
<text x="204.5" y="79.3">MOTOR_CTRL</text>
<text x="18.9" y="86.2">J2</text>
<text x="33.3" y="89.8">VBUS</text>
<text x="46.4" y="84.7">VBUS2</text>
<text x="164.5" y="87.2">IN_H_U</text>
<text x="164.8" y="89.8">IN_L_U</text>
<text x="205.9" y="87.2">IN_H_U</text>
<text x="205.9" y="89.8">IN_L_U</text>
<text x="34.4" y="94.8">CC1</text>
<text x="47.6" y="92.3">5.1k</text>
<text x="66.7" y="94.8">VBUS2</text>
<text x="164.8" y="94.8">IN_H_V</text>
<text x="205.9" y="94.8">IN_H_V</text>
<text x="236.4" y="91">PHASE_U</text>
<text x="34.4" y="97.4">CC2</text>
<text x="47.8" y="99.4">5.1k</text>
<text x="52.6" y="101.2">GND</text>
<text x="56.4" y="98.7">GND</text>
<text x="164.4" y="101.2">IN_H_W</text>
<text x="165.1" y="97.4">IN_L_V</text>
<text x="205.9" y="101.2">IN_H_W</text>
<text x="205.9" y="97.4">IN_L_V</text>
<text x="236.6" y="98.7">PHASE_V</text>
<text x="275.6" y="99.9">J10</text>
<text x="275.6" y="97.4">MR60_F</text>
<text x="35.3" y="102.5">D-</text>
<text x="35.3" y="105">D-</text>
<text x="35.3" y="107.5">D+</text>
<text x="137.4" y="107.5">USB_D+</text>
<text x="137.4" y="105">USB_D-</text>
<text x="164.7" y="103.7">IN_L_W</text>
<text x="205.9" y="103.7">IN_L_W</text>
<text x="236.2" y="106.3">PHASE_W</text>
<text x="35.3" y="110.1">D+</text>
<text x="66.4" y="112.9">U2</text>
<text x="160.5" y="113.9">ADC_CSA_W</text>
<text x="160.6" y="108.8">ADC_CSA_U</text>
<text x="160.8" y="111.4">ADC_CSA_V</text>
<text x="205.9" y="108.8">CURR_U</text>
<text x="205.9" y="111.4">CURR_V</text>
<text x="205.9" y="113.9">CURR_W</text>
<text x="33.1" y="117.7">SBU1</text>
<text x="67.8" y="119">GND</text>
<text x="157.8" y="116.4">H_BRIDGE_IRQ</text>
<text x="205.9" y="116.4">IRQ_FAIL</text>
<text x="22.5" y="120.9" transform="rotate(-90 22.5 120.9)">SHIELD</text>
<text x="30.1" y="120.9" transform="rotate(-90 30.1 120.9)">GND</text>
<text x="33.1" y="120.2">SBU2</text>
<text x="128.6" y="124.6">47R</text>
<text x="159.1" y="122.8">TEMP_SENS1</text>
<text x="159.1" y="125.3">TEMP_SENS2</text>
<text x="205.9" y="122.8">TEMP_SENSOR1</text>
<text x="205.9" y="125.3">TEMP_SENSOR2</text>
<text x="19.6" y="131.7">GND</text>
<text x="27.2" y="131.7">GND</text>
<text x="129.4" y="130.9">47R</text>
<text x="137.4" y="126.6">JTCK_SWCLK</text>
<text x="137.4" y="129.1">JTDO_SWO</text>
<text x="137.4" y="132.9">JTMS_SWDIO</text>
<text x="137.4" y="135.5">JTDI</text>
<text x="159.3" y="134.2">B_H_SENS_U</text>
<text x="159.6" y="136.8">B_H_SENS_V</text>
<text x="215.9" y="133.9">BEMF_SENS</text>
<text x="137.4" y="138">JTRST</text>
<text x="137.4" y="140.6">NRESET</text>
<text x="159.2" y="139.3">B_H_SENS_W</text>
<text x="217.4" y="138">BEMF_U</text>
<text x="217.4" y="143.1">BEMF_W</text>
<text x="217.4" y="140.6">BEMF_V</text>
<text x="236.2" y="143.1">PHASE_W</text>
<text x="236.4" y="138">PHASE_U</text>
<text x="236.6" y="140.6">PHASE_V</text>
<text x="19.1" y="153.3">J1</text>
<text x="24.8" y="150.7">VDD</text>
<text x="24.6" y="164.9">GND</text>
<text x="17.1" y="168.5">VDD</text>
<text x="23.8" y="168.5">+48V</text>
<text x="21" y="178.7">JP1</text>
<text x="22.5" y="182.5">+48V</text>
<text x="139.7" y="182.5">H1</text>
<text x="139.7" y="185">MountingHole</text>
<text x="162.6" y="182.5">H2</text>
<text x="162.6" y="185">MountingHole</text>
<text x="139.7" y="188.4">H6</text>
<text x="139.7" y="190.9">MountingHole</text>
<text x="162.6" y="188.8">H3</text>
<text x="162.6" y="191.4">MountingHole</text>
<text x="19.1" y="193.9">J9</text>
<text x="23.4" y="195.4">GND</text>
<text x="139.7" y="193.9">H5</text>
<text x="139.7" y="196.4">MountingHole</text>
<text x="162.5" y="194.3">H4</text>
<text x="162.5" y="196.9">MountingHole</text>
</g>
<g font-size="1.8" fill="#a90000">
<text x="43.2" y="22.6">A4</text>
<text x="43.2" y="27.7">A5</text>
<text x="201.9" y="29">3</text>
<text x="43.1" y="30.2">B5</text>
<text x="43.2" y="35.3">A7</text>
<text x="75.9" y="35" transform="rotate(-90 75.9 35)">5</text>
<text x="128.2" y="35.3">1</text>
<text x="128.2" y="32.8">2</text>
<text x="128.2" y="30.2">3</text>
<text x="201.9" y="34">1</text>
<text x="201.9" y="31.5">2</text>
<text x="43.1" y="37.8">B7</text>
<text x="43.2" y="40.4">A6</text>
<text x="71.7" y="37.8">1</text>
<text x="71.7" y="40.4">3</text>
<text x="79.3" y="37.8">6</text>
<text x="79.3" y="40.4">4</text>
<text x="43.1" y="42.9">B6</text>
<text x="75.9" y="45.2" transform="rotate(-90 75.9 45.2)">2</text>
<text x="43.1" y="53.1">B8</text>
<text x="43.2" y="50.5">A8</text>
<text x="240" y="48">1</text>
<text x="240" y="50.5">3</text>
<text x="240" y="53.1">5</text>
<text x="248.8" y="48">2</text>
<text x="248.8" y="50.5">4</text>
<text x="248.8" y="53.1">6</text>
<text x="23.9" y="59.7" transform="rotate(-90 23.9 59.7)">S1</text>
<text x="31.5" y="59.7" transform="rotate(-90 31.5 59.7)">A1</text>
<text x="240" y="55.6">7</text>
<text x="240" y="58.2">9</text>
<text x="248.2" y="58.2">10</text>
<text x="248.8" y="55.6">8</text>
<text x="190.4" y="77.2">1</text>
<text x="190.4" y="74.7">2</text>
<text x="190.4" y="72.1">3</text>
<text x="40.7" y="88.6">A4</text>
<text x="40.7" y="93.7">A5</text>
<text x="269.2" y="95">3</text>
<text x="40.6" y="96.3">B5</text>
<text x="40.7" y="101.3">A7</text>
<text x="69.6" y="101" transform="rotate(-90 69.6 101)">5</text>
<text x="269.2" y="100.1">1</text>
<text x="269.2" y="97.5">2</text>
<text x="40.6" y="103.9">B7</text>
<text x="40.7" y="106.4">A6</text>
<text x="65.3" y="103.9">1</text>
<text x="65.3" y="106.4">3</text>
<text x="73" y="103.9">6</text>
<text x="73" y="106.4">4</text>
<text x="40.6" y="109">B6</text>
<text x="69.6" y="111.2" transform="rotate(-90 69.6 111.2)">2</text>
<text x="40.6" y="119.1">B8</text>
<text x="40.7" y="116.6">A8</text>
<text x="21.3" y="125.8" transform="rotate(-90 21.3 125.8)">S1</text>
<text x="29" y="125.7" transform="rotate(-90 29 125.7)">A1</text>
<text x="22.8" y="156">2</text>
<text x="22.8" y="158.5">1</text>
<text x="22.8" y="186.4">1</text>
<text x="22.8" y="189">2</text>
</g>
<g font-size="1.8" fill="#0f0f0f">
<text x="270.3" y="47.9">JTMS_SWDIO</text>
<text x="270.1" y="50.5">JTCK_SWCLK</text>
<text x="272.2" y="53">JTDO_SWO</text>
<text x="274.7" y="58.1">NRESET</text>
<text x="277.9" y="55.5">JTDI</text>
<text x="237.5" y="61.9">JTRST</text>
<text x="113" y="125.4">JTCK_SWCLK</text>
<text x="113" y="131.7">JTMS_SWDIO</text>
<text x="113" y="127.9">JTDO_SWO</text>
<text x="113" y="136.8">JTRST</text>
<text x="113" y="134.3">JTDI</text>
<text x="113" y="139.4">NRESET</text>
</g>
<g font-size="1.4" fill="#006464">
<text x="47.6" y="26.1">R6</text>
<text x="47.6" y="33.2">R7</text>
<text x="254.7" y="46.4" transform="rotate(-90 254.7 46.4)">R2</text>
<text x="259.8" y="46.4" transform="rotate(-90 259.8 46.4)">R3</text>
<text x="264.9" y="46.4" transform="rotate(-90 264.9 46.4)">R8</text>
<text x="251.9" y="66.2" transform="rotate(-90 251.9 66.2)">R1</text>
<text x="45" y="92.2">R4</text>
<text x="45" y="99.3">R5</text>
<text x="129.7" y="122.4">R9</text>
<text x="125.9" y="130.8">R10</text>
</g>
</svg>
